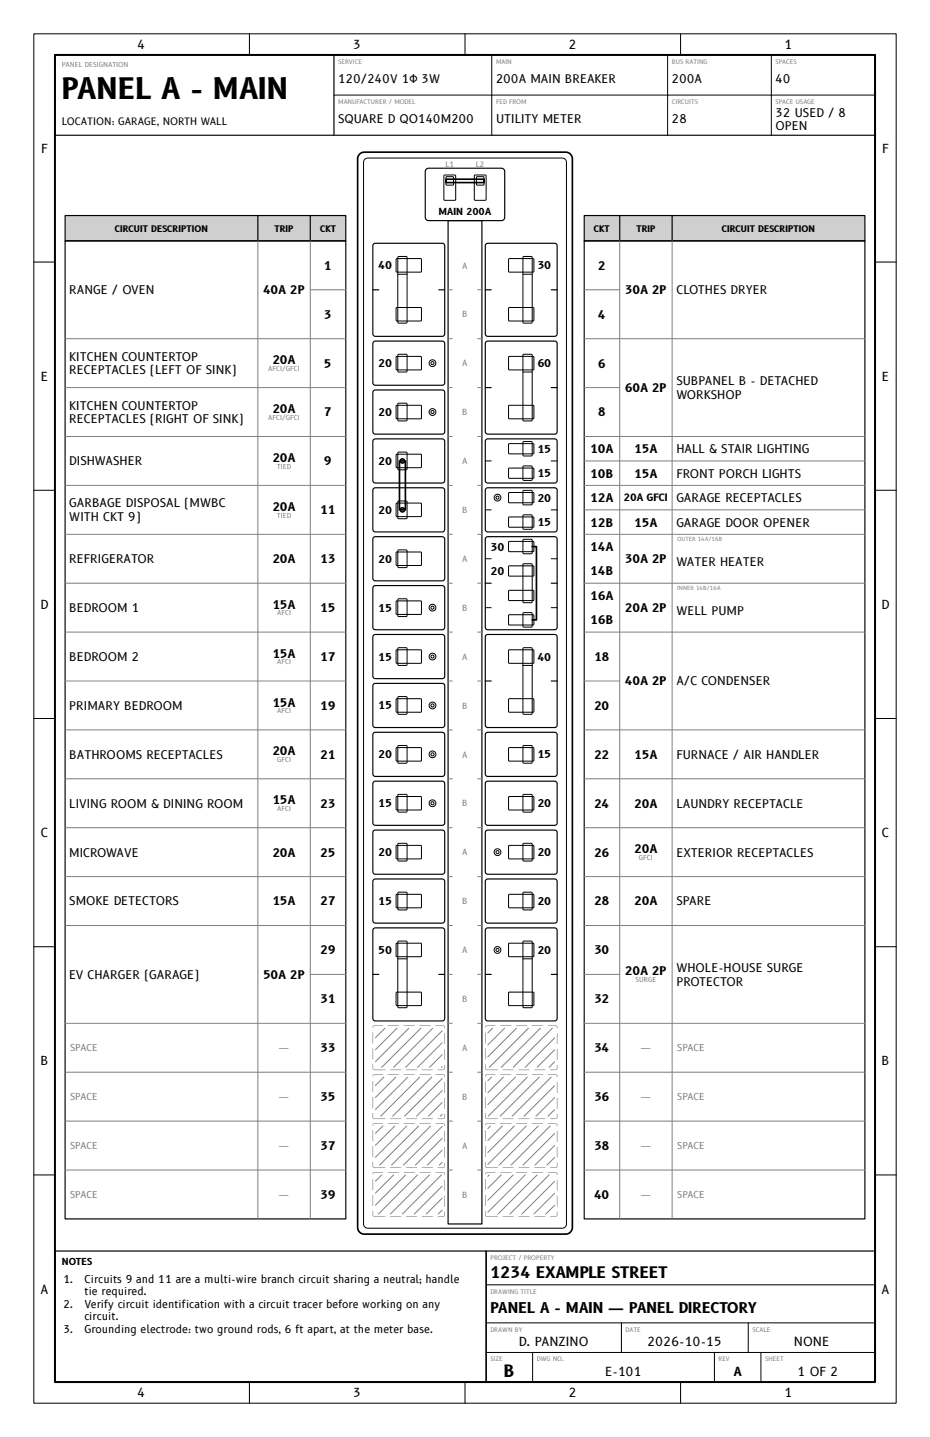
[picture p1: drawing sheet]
<svg xmlns="http://www.w3.org/2000/svg" width="279mm" height="432mm" viewBox="0 0 279 432" stroke-linecap="round" stroke-linejoin="round" font-family="sans-serif">
<g fill="none" stroke="#808080" stroke-width=".3">
<path d="M115.7 309l-2.9 2.8M119.2 309l-6.4 6.4M122.8 309l-10 10M126.4 309l-11.7 11.7M130 309l-11.7 11.7M132.8 309.7l-10.9 11M132.8 313.3l-7.3 7.4M132.8 316.9l-3.8 3.8M148 309l-1.4 1.4M151.6 309l-5 5M155.2 309l-8.6 8.6M158.8 309l-11.8 11.7"/>
<path d="M162.3 309l-11.7 11.7M165.9 309l-11.7 11.7M166.6 315.5l-5.2 5.2M166.6 319.1l-1.6 1.6M166.6 311.9l-8.8 8.8M115 338.4l-2.2 2.2M115.3 323.7l-2.5 2.5M118.6 338.4l-5.8 5.8M118.9 323.7l-6.1 6.1M122.2 338.4l-9.4 9.4M122.5 323.7l-9.7 9.7M125.8 338.4l-11.8 11.7"/>
<path d="M126.1 323.7l-11.7 11.7M129.4 338.4l-11.8 11.7M129.7 323.7l-11.8 11.7M132.8 320.5l-.2 .2M132.8 324.1l-11.3 11.3M132.8 327.7l-7.7 7.7M132.8 331.3l-4.1 4.1M132.8 334.9l-.5 .5M132.8 338.5l-11.6 11.6M147.3 338.4l-.7 .7M147.7 323.7l-1.1 1.1M150.9 338.4l-4.3 4.3"/>
<path d="M151.2 323.7l-4.6 4.6M154.5 338.4l-7.9 7.9M154.8 323.7l-8.2 8.2M158.1 338.4l-11.5 11.5M158.4 323.7l-11.7 11.7M161.7 338.4l-11.8 11.7M162 323.7l-11.7 11.7M165.3 338.4l-11.8 11.7M165.6 323.7l-11.7 11.7M166.6 326.2l-9.1 9.2M166.6 329.8l-5.5 5.6M166.6 333.4l-2 2"/>
<path d="M114.7 353l-1.9 1.9M118.3 353l-5.5 5.5M121.9 353l-9.1 9.1M125.5 353l-11.8 11.8M129 353l-11.7 11.8M132.6 353l-11.7 11.8M132.8 342.1l-8 8M132.8 345.7l-4.4 4.4M132.8 349.2l-.8 .9M132.8 356.4l-8.3 8.4M147 353l-.4 .5M150.6 353l-4 4.1"/>
<path d="M154.2 353l-7.6 7.7M157.8 353l-11.2 11.3M161.4 353l-11.8 11.8M165 353l-11.8 11.8M166.6 340.6l-9.5 9.5M166.6 344.2l-5.9 5.9M166.6 347.8l-2.3 2.3M166.6 355l-9.8 9.8M166.6 358.6l-6.2 6.2M132.8 360l-4.7 4.8M132.8 363.6l-1.1 1.2M166.6 362.2l-2.6 2.6"/>
</g>
<g fill="#cfcfcf">
<path d="M19.6 64.8h84.3v7.6h-84.3z"/>
<path d="M175.5 64.8h84.3v7.6h-84.3z"/>
</g>
<g fill="none" stroke="#000" stroke-width=".3">
<path d="M10.2 10.2h259v411.4h-259zM74.9 10.2v6.3M139.7 10.2v6.3M147.7 16.5v24.1M200.6 16.5v24.1M204.5 10.2v6.3M231.7 16.5v24.1M100.3 28.6h162.6M109.6 47.9l.9-.4h58.4l.8 .3 .5 .8v319.2l-.3 .8-.8 .5h-58.6l-.8-.3-.5-.8v-319.2zM133.4 52.7l3.2-.1 .3 .2v7.1l-.2 .3h-3l-.3-.2zM134.1 53.2h2.1v2.4h-2.1zM142.6 52.7l3.1-.1 .3 .2v7.1l-.1 .3h-3.1l-.3-.2z"/>
<path d="M143.2 53.2h2.1v2.4h-2.1zM10.2 78.7h6.3M119.1 77.8l7.4-.1 .1 3.9-.2 .2-7.2-.1-.2-.2zM119.6 77.2l2.4-.1 .3 .3v19.4l-.3 .3h-2.2l-.3-.3zM262.9 78.7h6.3M119.1 92.5l7.4-.1 .1 3.9-.2 .2-7.2-.1-.2-.2zM119.5 82.4h2.8M119.1 107.2l7.4-.1 .1 3.9-.2 .2-7.2-.1-.2-.2zM119.6 106.5h2.4l.3 .1v4.9l-.2 .3h-2.3l-.3-.2zM119.1 121.9l7.4-.1 .1 3.9-.2 .1h-7.2l-.2-.2zM119.1 136.6l7.4-.1 .1 3.9-.2 .1h-7.2l-.2-.2zM119.6 121.2h2.4l.3 .1v4.9l-.2 .3h-2.3l-.3-.2z"/>
<path d="M119.6 135.9l2.4-.1 .3 .2v4.9l-.2 .3h-2.3l-.3-.2zM10.2 147.3h6.3M119.1 151.2h7.4l.1 3.9-.2 .1h-7.2l-.2-.2zM119.6 150.6l2.4-.1 .3 .2v4.9l-.2 .2-2.3 .1-.3-.2zM262.9 147.3h6.3M119.1 165.9h7.4l.1 3.9-.2 .1h-7.2l-.2-.2zM119.6 165.3l2.4-.1 .3 .2v4.9l-.2 .2-2.3 .1-.3-.2zM119.1 180.6h7.4l.1 3.9-.2 .1h-7.2l-.2-.2zM119.1 195.3h7.4l.1 3.9-.2 .1h-7.2l-.2-.2zM119.6 194.7l2.4-.1 .3 .2v4.8l-.2 .3-2.3 .1-.3-.2zM119.6 180l2.4-.1 .3 .2v4.9l-.2 .2-2.3 .1-.3-.2zM10.2 215.9h6.3"/>
<path d="M119.1 210h7.4l.1 3.9-.2 .1h-7.2l-.2-.2zM119.6 209.4l2.4-.1 .3 .2v4.8l-.2 .3-2.3 .1-.3-.2zM262.9 215.9h6.3M119.1 224.7h7.4l.1 3.9-.2 .1h-7.2l-.2-.2zM119.1 239.4h7.4l.1 3.8-.2 .2h-7.2l-.2-.3zM119.6 224.1l2.4-.1 .3 .2v4.8l-.2 .3h-2.3l-.3-.1zM119.6 238.8l2.4-.1 .3 .2v4.8l-.2 .3h-2.3l-.3-.2zM119.1 254.1l7.4-.1 .1 3.9-.2 .2h-7.2l-.2-.3zM119.6 253.5l2.4-.1 .3 .2v4.8l-.2 .3h-2.3l-.3-.2zM119.1 268.8l7.4-.1 .1 3.9-.2 .2h-7.2l-.2-.3zM119.6 268.2l2.4-.1 .3 .2v4.8l-.2 .3h-2.3l-.3-.2zM10.2 284.5h6.3"/>
<path d="M119.1 283.5l7.4-.1 .1 3.9-.2 .2h-7.2l-.2-.3zM119.1 298.2l7.4-.1 .1 3.9-.2 .2h-7.2l-.2-.3zM119.5 288.1h2.8M119.6 282.9l2.4-.1 .3 .3v19.4l-.3 .3h-2.2l-.3-.3zM262.9 284.5h6.3M10.2 353.1h6.3M262.9 353.1h6.3M146 386.1h116.9M146 397.5h116.9M186.7 397.5v8.9M224.8 397.5v8.9M74.9 415.3v6.3"/>
<path d="M139.7 415.3v6.3M146 406.4h116.9M160 406.4v8.9M204.5 415.3v6.3M214.6 406.4v8.9M228.6 406.4v8.9"/>
<circle cx="129.9" cy="109.1" r="1.02"/>
<circle cx="129.9" cy="109.1" r=".46"/>
<circle cx="129.9" cy="123.8" r="1.02"/>
<circle cx="129.9" cy="123.8" r=".46"/>
<circle cx="129.9" cy="182.6" r="1.02"/>
<circle cx="129.9" cy="197.3" r="1.02"/>
<circle cx="129.9" cy="182.6" r=".46"/>
<circle cx="129.9" cy="197.3" r=".46"/>
<circle cx="129.9" cy="212" r="1.02"/>
<circle cx="129.9" cy="212" r=".46"/>
<circle cx="129.9" cy="226.7" r="1.02"/>
<circle cx="129.9" cy="226.7" r=".46"/>
<circle cx="129.9" cy="241.4" r="1.02"/>
<circle cx="129.9" cy="241.4" r=".46"/>
</g>
<path d="M16.5 16.5h246.4v398.8h-246.4z" fill="none" stroke="#000" stroke-width=".6"/>
<g fill="none" stroke="#000" stroke-width=".35">
<path d="M16.5 16.5h246.4v24.1h-246.4zM100.3 16.5v24.1M128.1 50.8l.7-.3h21.8a1.02 1.02 0 0 1 1 1.1v13.7a1.02 1.02 0 0 1-1 1h-21.8a1.02 1.02 0 0 1-1-1v-13.7zM112.2 73.3l.6-.2h20l.7 .3 .1 26.9-.3 .6-20.5 .2-.7-.4-.1-26.8zM134.6 66.3h10.2v301.5h-10.2zM112 87.1h1.8M131.8 87.1h1.8M112.2 102.7l.6-.2 20.5 .1 .3 .7-.1 12.1-.7 .4-20.4-.2-.4-.6v-11.7zM112.2 117.4l.6-.2 20.5 .1 .3 .6-.1 12.2-.7 .4-20.4-.2-.4-.6v-11.8zM112.2 132.1l.6-.2 20.5 .1 .3 .6-.1 12.2-.7 .3-20.4-.1-.4-.6v-11.8zM112.2 146.8l.6-.2 20.5 .1 .3 .6-.1 12.2-.7 .3-20.4-.1-.4-.6v-11.8zM112.2 161.5l.6-.2 20.5 .1 .3 .6-.1 12.2-.7 .3-20.4-.1-.4-.6v-11.8z"/>
<path d="M112.2 176.2l.6-.2 20.5 .1 .3 .6-.1 12.2-.7 .3-20.4-.1-.4-.6v-11.8zM112.2 190.9l.6-.2 20.5 .1 .3 .6-.1 12.2-.7 .3-20.4-.1-.4-.6v-11.8zM112.2 205.6l.6-.3 20.5 .2 .3 .6-.1 12.2-.7 .3-20.4-.1-.4-.6v-11.8zM112.2 220.3l.6-.3 20.5 .2 .3 .6-.1 12.2-.7 .3-20.4-.1-.4-.7v-11.7zM112.2 235l.6-.3 20.5 .2 .3 .6-.1 12.2-.7 .3-20.4-.1-.4-.7v-11.7zM112.2 249.7l.6-.3 20.5 .2 .3 .6-.1 12.2-.7 .3-20.4-.1-.4-.7v-11.7zM112.2 264.3l.6-.2 20.5 .2 .3 .6-.1 12.2-.7 .3-20.4-.1-.4-.7v-11.7zM112.2 279l.6-.2h20l.7 .4 .1 26.8-.3 .7-20.5 .1-.7-.4-.1-26.8zM112 292.8h1.8M131.8 292.8h1.8M16.5 375.9h129.5v39.4h-129.5zM146 375.9h116.9v39.4h-116.9z"/>
</g>
<g fill="none" stroke="#000" stroke-width=".5">
<path d="M108 46.3l.7-.4 .8-.2h60.4a2.03 2.03 0 0 1 2.1 2.1v321a2.03 2.03 0 0 1-2.1 2h-60.4a2.03 2.03 0 0 1-2.1-2v-321l.2-.8zM134 53.8h11.4v1.1h-11.4zM120 138.5h1.8v14.7h-1.8z"/>
<circle cx="120.9" cy="138.5" r=".62"/>
<circle cx="120.9" cy="153.2" r=".62"/>
</g>
<g fill="none" stroke="#808080" stroke-width=".3">
<path d="M134.6 87.1h1.3M143.5 87.1h1.3M134.6 101.8h1.3M134.6 116.5h1.3M143.5 101.8h1.3M143.5 116.5h1.3M134.6 131.2h1.3M143.5 131.2h1.3M134.6 145.9h1.3M143.5 145.9h1.3M134.6 160.6h1.3M134.6 175.2h1.3"/>
<path d="M143.5 160.6h1.3M143.5 175.2h1.3M134.6 189.9h1.3M143.5 189.9h1.3M134.6 204.6h1.3M134.6 219.3h1.3M143.5 204.6h1.3M143.5 219.3h1.3M134.6 234h1.3M143.5 234h1.3M134.6 248.7h1.3M143.5 248.7h1.3"/>
<path d="M134.6 263.4h1.3M134.6 278.1h1.3M143.5 263.4h1.3M143.5 278.1h1.3M134.6 292.8h1.3M143.5 292.8h1.3M134.6 307.5h1.3M143.5 307.5h1.3M134.6 322.2h1.3M134.6 336.9h1.3M143.5 322.2h1.3M143.5 336.9h1.3"/>
<path d="M134.6 351.6h1.3M143.5 351.6h1.3"/>
</g>
<g fill="#808080">
<path d="M117.2 321.4l3.3 .1-3.2 .1zM122 321.4l3.3 .1-3.3 .1zM126.7 321.4l3.4 .1-3.3 .1zM131.5 321.4l1.8-.1 .2-1.3h.2l-.2 1.4-1.9 .2zM133.5 315.2l.2 .1-.1 3.2zM133.5 310.4l.2 .1-.1 3.3zM130.8 308.1h2.3a.59 .59 0 0 1 .5 .9l-.3-.7zM126 308.1l3.4 .1-3.3 .1zM121.3 308.1l3.3 .1-3.3 .1zM116.5 308.1l3.3 .1-3.2 .1zM112.1 308.3l3-.1-2.6 .1-.5 .5zM112 310.2l.1 .1-.1 3.3zM112 315l.1 .1-.1 3.2zM112 319.8l.3 1.5 3.5 .2h-3.5l-.3-.3z"/>
<path d="M117.2 336.1l3.3 .1-3.2 .1zM122 336.1l3.3 .1-3.3 .1zM126.7 336.1l3.4 .1-3.3 .1zM131.5 336.1l1.8-.1 .2-1.3h.2l-.2 1.4-1.9 .2zM133.5 329.9l.2 .1-.1 3.2zM133.5 325.1l.2 .1-.1 3.3zM130.8 322.8h2.3a.59 .59 0 0 1 .5 .9l-.3-.7zM126 322.8l3.4 .1-3.3 .1zM121.3 322.8l3.3 .1-3.3 .1zM116.5 322.8l3.3 .1-3.2 .1zM112.1 323l3-.1-2.6 .1-.5 .5zM112 324.9l.1 .1-.1 3.3zM112 329.7l.1 .1-.1 3.2zM112 334.5l.3 1.5 3.5 .2h-3.5l-.3-.3z"/>
<path d="M117.2 350.8l3.3 .1-3.2 .1zM122 350.8l3.3 .1-3.3 .1zM126.7 350.8l3.4 .1-3.3 .1zM131.5 350.8l1.8-.1 .2-1.3h.2l-.2 1.4-1.9 .2zM133.5 344.6l.2 .1-.1 3.2zM133.5 339.8l.2 .1-.1 3.3zM130.8 337.5h2.3a.51 .51 0 0 1 .5 .3 .51 .51 0 0 1-.1 .6l-.2-.7zM126 337.5l3.4 .1-3.3 .1zM121.3 337.5l3.3 .1-3.3 .1zM116.5 337.5l3.3 .1-3.2 .1zM112.1 337.7l.4-.2 2.6 .1-2.7 .1-.4 .5zM112 339.6l.1 .1-.1 3.3zM112 344.4l.1 .1-.1 3.2zM112 349.2l.3 1.5 3.5 .2h-3.5l-.3-.3z"/>
<path d="M117.2 365.5l3.3 .1h-3.2zM122 365.5l3.3 .1h-3.3zM126.7 365.5l3.4 .1h-3.3zM131.5 365.5l1.8-.1 .2-.2v-1.1h.2v1.1l-.3 .4h-1.8zM133.5 359.3l.2 .1-.1 3.2zM133.5 354.5l.2 .1-.1 3.3zM130.8 352.2h2.3a.59 .59 0 0 1 .5 .9l-.3-.7zM126 352.2l3.4 .1-3.3 .1zM121.3 352.2l3.3 .1-3.3 .1zM116.5 352.2l3.3 .1-3.2 .1zM112.1 352.3h3l-2.6 .1-.5 .5zM112 354.3l.1 .1-.1 3.2zM112 359.1h.1l-.1 3.3zM112 363.8l.1 1.4 .3 .2 3.4 .2h-3.6l-.3-.4z"/>
</g>
<g fill="none" stroke="#000" stroke-width=".35">
<path d="M146 73.3l.6-.2h20l.7 .3 .1 26.9-.4 .6-20.4 .2-.7-.4-.1-26.8zM145.8 87.1h1.8M165.6 87.1h1.8M145.8 116.5h1.8M146 102.7l.6-.2h20l.7 .3 .1 26.9-.4 .6-20.4 .2-.7-.4-.1-26.8zM165.6 116.5h1.8M146 132.1l.6-.2 20.4 .1 .4 .6-.1 12.2-.7 .3-20.5-.1-.3-.6v-11.8zM146 146.8l.6-.2 20.4 .1 .4 .6-.1 12.2-.7 .3-20.5-.1-.3-.6v-11.8zM145.8 175.2h1.8M146 161.5l.6-.2h20l.7 .3 .1 26.9-.4 .6-20.4 .1-.7-.3-.1-26.9zM165.6 175.2h1.8M146 190.9l.6-.2h20l.7 .3 .1 26.9-.4 .6-20.4 .1-.7-.3-.1-26.9z"/>
<path d="M145.8 204.6h1.8M165.6 204.6h1.8M146 220.3l.6-.3 20.4 .2 .4 .6-.1 12.2-.7 .3-20.5-.1-.3-.7v-11.7zM146 235l.6-.3 20.4 .2 .4 .6-.1 12.2-.7 .3-20.5-.1-.3-.7v-11.7zM146 249.7l.6-.3 20.4 .2 .4 .6-.1 12.2-.7 .3-20.5-.1-.3-.7v-11.7zM146 264.3l.6-.2 20.4 .2 .4 .6-.1 12.2-.7 .3-20.5-.1-.3-.7v-11.7zM146 279l.6-.2h20l.7 .4 .1 26.8-.4 .7-20.4 .1-.7-.4-.1-26.8zM145.8 292.8h1.8M165.6 292.8h1.8"/>
</g>
<g fill="none" stroke="#000" stroke-width=".3">
<path d="M152.9 77.8l7.3-.1 .2 3.9-.3 .2-7.2-.1-.1-.2zM157.2 77.2l2.4-.1 .3 .3v19.4l-.3 .3h-2.2l-.3-.3zM152.9 92.5l7.3-.1 .2 3.9-.3 .2-7.2-.1-.1-.2zM157.1 82.4h2.8M152.9 107.2l7.3-.1 .2 3.9-.3 .2-7.2-.1-.1-.2zM157.1 111.8h2.8M157.2 106.5h2.4l.3 .3v19.4l-.3 .3h-2.2l-.3-.3zM145.8 138.5h1.8M152.9 121.9l7.3-.1 .2 3.9-.3 .1h-7.2l-.1-.2zM152.9 133.4l7.3-.1 .2 2.9-.3 .2h-7.2zM157.2 132.8l2.4-.1 .3 .1v3.9l-.2 .3h-2.3l-.3-.2zM165.6 138.5h1.8"/>
<path d="M145.8 153.2h1.8M152.9 140.7h7.3l.2 2.9-.3 .1h-7.2zM152.9 148.1l7.3-.1 .2 2.9-.3 .2h-7.2zM152.9 155.4h7.3l.2 2.9-.3 .1h-7.2zM157.2 140.1l2.4-.1 .3 .2v3.9l-.2 .2-2.3 .1-.3-.2zM157.2 147.4h2.4l.3 .1v3.9l-.2 .3h-2.3l-.3-.2zM157.2 154.8l2.4-.1 .3 .2v3.9l-.2 .2-2.3 .1-.3-.2zM165.6 153.2h1.8M145.8 167.9h1.8M152.9 170.1l7.3-.1 .2 3-.3 .1h-7.2zM152.9 162.8l7.3-.1 .2 2.9-.3 .2h-7.2zM152.9 177.5l7.3-.1 .2 2.9-.3 .2-7.2-.1z"/>
<path d="M157.2 162.1l2.4-.1 .3 .2v3.9l-.2 .3h-2.3l-.3-.2zM157.2 169.5l2.4-.1 .3 .2v11.2l-.2 .3h-2.3l-.3-.2zM165.6 167.9h1.8M145.8 182.6h1.8M152.9 184.8l7.3-.1 .2 3-.3 .1h-7.2zM152.9 195.3h7.3l.2 3.9-.3 .1h-7.2l-.1-.2zM157.1 200h2.8M157.2 194.7l2.4-.1 .3 .3v19.4l-.3 .3h-2.2l-.3-.3zM157.2 184.2l2.4-.1 .3 .2v3.8l-.2 .3h-2.3l-.3-.1zM165.6 182.6h1.8M152.9 210h7.3l.2 3.9-.3 .1h-7.2l-.1-.2zM152.9 224.7h7.3l.2 3.9-.3 .1h-7.2l-.1-.2z"/>
<path d="M152.9 239.4h7.3l.2 3.8-.3 .2h-7.2l-.1-.3zM157.2 224.1l2.4-.1 .3 .2v4.8l-.2 .3h-2.3l-.3-.1zM157.2 238.8l2.4-.1 .3 .2v4.8l-.2 .3h-2.3l-.3-.2zM152.9 254.1l7.3-.1 .2 3.9-.3 .2h-7.2l-.1-.3zM157.2 253.5l2.4-.1 .3 .2v4.8l-.2 .3h-2.3l-.3-.2zM152.9 268.8l7.3-.1 .2 3.9-.3 .2h-7.2l-.1-.3zM157.2 268.2l2.4-.1 .3 .2v4.8l-.2 .3h-2.3l-.3-.2zM152.9 283.5l7.3-.1 .2 3.9-.3 .2h-7.2l-.1-.3zM152.9 298.2l7.3-.1 .2 3.9-.3 .2h-7.2l-.1-.3zM157.1 288.1h2.8M157.2 282.9l2.4-.1 .3 .3v19.4l-.3 .3h-2.2l-.3-.3z"/>
<circle cx="149.5" cy="149.5" r="1.02"/>
<circle cx="149.5" cy="149.5" r=".46"/>
<circle cx="149.5" cy="256.1" r="1.02"/>
<circle cx="149.5" cy="256.1" r=".46"/>
<circle cx="149.5" cy="285.5" r="1.02"/>
<circle cx="149.5" cy="285.5" r=".46"/>
</g>
<path d="M159.9 164.2h1.3v22.1h-1.3" fill="none" stroke="#000" stroke-width=".5"/>
<g fill="#808080">
<path d="M151 321.4l3.3 .1-3.2 .1zM155.8 321.4l3.3 .1-3.3 .1zM160.5 321.4l3.4 .1-3.3 .1zM165.3 321.4l1.8-.1 .2-1.3h.2l-.2 1.4-1.9 .2zM167.3 315.2l.2 .1-.1 3.2zM167.3 310.4l.2 .1-.1 3.3zM164.6 308.1h2.3a.59 .59 0 0 1 .5 .9l-.3-.7zM159.8 308.1l3.3 .1-3.2 .1zM155 308.1l3.4 .1-3.3 .1zM150.3 308.1l3.3 .1-3.3 .1zM145.9 308.3l2.9-.1-2.5 .1-.5 .5zM145.7 310.2l.2 .1-.1 3.3zM145.7 315l.2 .1-.1 3.2zM145.7 319.8l.4 1.5 3.5 .2h-3.6l-.3-.3z"/>
<path d="M151 336.1l3.3 .1-3.2 .1zM155.8 336.1l3.3 .1-3.3 .1zM160.5 336.1l3.4 .1-3.3 .1zM165.3 336.1l1.8-.1 .2-1.3h.2l-.2 1.4-1.9 .2zM167.3 329.9l.2 .1-.1 3.2zM167.3 325.1l.2 .1-.1 3.3zM164.6 322.8h2.3a.59 .59 0 0 1 .5 .9l-.3-.7zM159.8 322.8l3.3 .1-3.2 .1zM155 322.8l3.4 .1-3.3 .1zM150.3 322.8l3.3 .1-3.3 .1zM145.9 323l2.9-.1-2.5 .1-.5 .5zM145.7 324.9l.2 .1-.1 3.3zM145.7 329.7l.2 .1-.1 3.2zM145.7 334.5l.4 1.5 3.5 .2h-3.6l-.3-.3z"/>
<path d="M151 350.8l3.3 .1-3.2 .1zM155.8 350.8l3.3 .1-3.3 .1zM160.5 350.8l3.4 .1-3.3 .1zM165.3 350.8l1.8-.1 .2-1.3h.2l-.2 1.4-1.9 .2zM167.3 344.6l.2 .1-.1 3.2zM167.3 339.8l.2 .1-.1 3.3zM164.6 337.5h2.3a.51 .51 0 0 1 .5 .3 .51 .51 0 0 1-.1 .6l-.3-.7zM159.8 337.5l3.3 .1-3.2 .1zM155 337.5l3.4 .1-3.3 .1zM150.3 337.5l3.3 .1-3.3 .1zM145.9 337.7l.4-.2 2.5 .1-2.7 .1-.3 .5zM145.7 339.6l.2 .1-.1 3.3zM145.7 344.4l.2 .1-.1 3.2zM145.7 349.2l.4 1.5 3.5 .2h-3.6l-.3-.3z"/>
<path d="M151 365.5l3.3 .1h-3.2zM155.8 365.5l3.3 .1h-3.3zM160.5 365.5l3.4 .1h-3.3zM165.3 365.5l1.7-.1 .3-.2v-1.1h.2v1.1l-.3 .4h-1.8zM167.3 359.3l.2 .1-.1 3.2zM167.3 354.5l.2 .1-.1 3.3zM164.6 352.2h2.3a.59 .59 0 0 1 .5 .9l-.3-.7zM159.8 352.2l3.3 .1-3.2 .1zM155 352.2l3.4 .1-3.3 .1zM150.3 352.2l3.3 .1-3.3 .1zM145.9 352.3h2.9l-2.5 .1-.5 .5zM145.7 354.3l.2 .1-.1 3.2zM145.7 359.1h.2l-.1 3.3zM145.7 363.8l.2 1.4 .2 .2 3.5 .2h-3.6l-.3-.4z"/>
</g>
<path d="M19.6 64.8h84.3v7.6h-84.3zM19.6 72.4h84.3v293.9h-84.3zM77.5 64.8v7.6M93.2 64.8v7.6M175.5 64.8h84.3v7.6h-84.3zM175.5 72.4h84.3v293.9h-84.3zM186.2 64.8v7.6M201.9 64.8v7.6" fill="none" stroke="#000" stroke-width=".35"/>
<g fill="none" stroke="#808080" stroke-width=".3">
<path d="M77.5 72.4v293.9M93.2 72.4v293.9M186.2 72.4v293.9M201.9 72.4v293.9M93.2 87.1h10.7M175.5 87.1h10.7M19.6 101.8h84.3M19.6 116.5h84.3M175.5 101.8h84.3M175.5 116.5h10.7M19.6 131.2h84.3M175.5 131.2h84.3"/>
<path d="M175.5 138.5h84.3M19.6 145.9h84.3M175.5 145.9h84.3M175.5 153.2h84.3M19.6 160.6h84.3M19.6 175.2h84.3M175.5 160.6h84.3M175.5 175.2h84.3M19.6 189.9h84.3M175.5 189.9h84.3M19.6 204.6h84.3M19.6 219.3h84.3"/>
<path d="M175.5 204.6h10.7M175.5 219.3h84.3M19.6 234h84.3M175.5 234h84.3M19.6 248.7h84.3M175.5 248.7h84.3M19.6 263.4h84.3M19.6 278.1h84.3M175.5 263.4h84.3M175.5 278.1h84.3M93.2 292.8h10.7M175.5 292.8h10.7"/>
<path d="M19.6 307.5h84.3M175.5 307.5h84.3M19.6 322.2h84.3M19.6 336.9h84.3M175.5 322.2h84.3M175.5 336.9h84.3M19.6 351.6h84.3M175.5 351.6h84.3"/>
</g>
<text font-size="8.7" x="18.5" y="29.8">PANEL A - MAIN</text>
<text font-size="5" x="151.4" y="413.9">B</text>
<text font-size="4.7" x="147.3" y="383.9">1234 EXAMPLE STREET</text>
<text font-size="4.3" x="147.3" y="394.6">PANEL A - MAIN — PANEL DIRECTORY</text>
<g font-size="3.7">
<text x="41.3" y="14.7">4</text>
<text x="106.1" y="14.7">3</text>
<text x="170.9" y="14.7">2</text>
<text x="235.7" y="14.7">1</text>
<text x="12.3" y="45.8">F</text>
<text x="265.1" y="45.8">F</text>
<text x="12.2" y="114.4">E</text>
<text x="265" y="114.4">E</text>
<text x="12.1" y="183">D</text>
<text x="264.9" y="183">D</text>
<text x="12.2" y="251.6">C</text>
<text x="265" y="251.6">C</text>
<text x="12.1" y="320.2">B</text>
<text x="264.9" y="320.2">B</text>
<text x="12.1" y="388.7">A</text>
<text x="264.9" y="388.7">A</text>
<text x="155.9" y="404.5">D. PANZINO</text>
<text x="194.5" y="404.5">2026-10-15</text>
<text x="238.5" y="404.5">NONE</text>
<text x="181.8" y="413.4">E-101</text>
<text x="220.4" y="413.4">A</text>
<text x="239.6" y="413.4">1 OF 2</text>
<text x="41.3" y="419.9">4</text>
<text x="106.1" y="419.9">3</text>
<text x="170.9" y="419.9">2</text>
<text x="235.7" y="419.9">1</text>
</g>
<g font-size="3.5">
<text x="101.6" y="25">120/240V 1Φ 3W</text>
<text x="149" y="25">200A MAIN BREAKER</text>
<text x="201.8" y="25">200A</text>
<text x="233" y="25">40</text>
<text x="233" y="35">32 USED / 8</text>
<text x="101.6" y="37.1">SQUARE D QO140M200</text>
<text x="149" y="37.1">UTILITY METER</text>
<text x="201.8" y="37.1">28</text>
<text x="233" y="39.2">OPEN</text>
<text x="97.4" y="81.1">1</text>
<text x="179.7" y="81.1">2</text>
<text x="20.8" y="88.4">RANGE / OVEN</text>
<text x="79.1" y="88.4">40A 2P</text>
<text x="187.8" y="88.4">30A 2P</text>
<text x="203.2" y="88.4">CLOTHES DRYER</text>
<text x="97.4" y="95.8">3</text>
<text x="179.7" y="95.8">4</text>
<text x="20.8" y="108.4">KITCHEN COUNTERTOP</text>
<text x="20.8" y="112.5">RECEPTACLES (LEFT OF SINK)</text>
<text x="81.9" y="109.4">20A</text>
<text x="97.4" y="110.5">5</text>
<text x="179.7" y="110.5">6</text>
<text x="187.8" y="117.8">60A 2P</text>
<text x="203.2" y="115.7">SUBPANEL B - DETACHED</text>
<text x="203.2" y="119.9">WORKSHOP</text>
<text x="20.8" y="123.1">KITCHEN COUNTERTOP</text>
<text x="81.9" y="124.1">20A</text>
<text x="97.4" y="125.1">7</text>
<text x="179.7" y="125.1">8</text>
<text x="20.8" y="127.2">RECEPTACLES (RIGHT OF SINK)</text>
<text x="177.4" y="136.2">10A</text>
<text x="190.6" y="136.2">15A</text>
<text x="203.2" y="136.2">HALL &amp; STAIR LIGHTING</text>
<text x="20.8" y="139.8">DISHWASHER</text>
<text x="81.9" y="138.8">20A</text>
<text x="97.4" y="139.8">9</text>
<text x="177.4" y="143.5">10B</text>
<text x="190.6" y="143.5">15A</text>
<text x="203.2" y="143.5">FRONT PORCH LIGHTS</text>
<text x="20.8" y="152.5">GARBAGE DISPOSAL (MWBC</text>
<text x="81.9" y="153.5">20A</text>
<text x="96.3" y="154.5">11</text>
<text x="177.4" y="150.9">12A</text>
<text x="203.2" y="150.9">GARAGE RECEPTACLES</text>
<text x="20.8" y="156.6">WITH CKT 9)</text>
<text x="177.4" y="158.2">12B</text>
<text x="190.6" y="158.2">15A</text>
<text x="203.2" y="158.2">GARAGE DOOR OPENER</text>
<text x="177.4" y="165.6">14A</text>
<text x="20.8" y="169.2">REFRIGERATOR</text>
<text x="81.9" y="169.2">20A</text>
<text x="96.3" y="169.2">13</text>
<text x="177.4" y="172.9">14B</text>
<text x="187.8" y="169.2">30A 2P</text>
<text x="203.2" y="170">WATER HEATER</text>
<text x="20.8" y="183.9">BEDROOM 1</text>
<text x="81.9" y="182.9">15A</text>
<text x="96.3" y="183.9">15</text>
<text x="177.4" y="180.3">16A</text>
<text x="187.8" y="183.9">20A 2P</text>
<text x="203.2" y="184.7">WELL PUMP</text>
<text x="177.4" y="187.6">16B</text>
<text x="81.9" y="197.6">15A</text>
<text x="20.8" y="198.6">BEDROOM 2</text>
<text x="96.3" y="198.6">17</text>
<text x="178.6" y="198.6">18</text>
<text x="187.8" y="206">40A 2P</text>
<text x="203.2" y="206">A/C CONDENSER</text>
<text x="20.8" y="213.3">PRIMARY BEDROOM</text>
<text x="81.9" y="212.3">15A</text>
<text x="96.3" y="213.3">19</text>
<text x="178.6" y="213.3">20</text>
<text x="81.9" y="227">20A</text>
<text x="20.8" y="228">BATHROOMS RECEPTACLES</text>
<text x="96.3" y="228">21</text>
<text x="178.6" y="228">22</text>
<text x="190.6" y="228">15A</text>
<text x="203.2" y="228">FURNACE / AIR HANDLER</text>
<text x="20.8" y="242.7">LIVING ROOM &amp; DINING ROOM</text>
<text x="81.9" y="241.7">15A</text>
<text x="96.3" y="242.7">23</text>
<text x="178.6" y="242.7">24</text>
<text x="190.6" y="242.7">20A</text>
<text x="203.2" y="242.7">LAUNDRY RECEPTACLE</text>
<text x="20.8" y="257.4">MICROWAVE</text>
<text x="81.9" y="257.4">20A</text>
<text x="96.3" y="257.4">25</text>
<text x="178.6" y="257.4">26</text>
<text x="190.6" y="256.4">20A</text>
<text x="203.2" y="257.4">EXTERIOR RECEPTACLES</text>
<text x="20.8" y="272.1">SMOKE DETECTORS</text>
<text x="81.9" y="272.1">15A</text>
<text x="96.3" y="272.1">27</text>
<text x="178.6" y="272.1">28</text>
<text x="190.6" y="272.1">20A</text>
<text x="203.2" y="272.1">SPARE</text>
<text x="96.3" y="286.8">29</text>
<text x="178.6" y="286.8">30</text>
<text x="187.8" y="293.1">20A 2P</text>
<text x="203.2" y="292.1">WHOLE-HOUSE SURGE</text>
<text x="20.8" y="294.1">EV CHARGER (GARAGE)</text>
<text x="79.1" y="294.1">50A 2P</text>
<text x="203.2" y="296.2">PROTECTOR</text>
<text x="96.3" y="301.5">31</text>
<text x="178.6" y="301.5">32</text>
<text x="96.3" y="316.2">33</text>
<text x="178.6" y="316.2">34</text>
<text x="96.3" y="330.9">35</text>
<text x="178.6" y="330.9">36</text>
<text x="96.3" y="345.6">37</text>
<text x="178.6" y="345.6">38</text>
<text x="96.3" y="360.3">39</text>
<text x="178.6" y="360.3">40</text>
</g>
<g font-size="3.2">
<text x="113.7" y="80.9">40</text>
<text x="161.5" y="80.9">30</text>
<text x="113.7" y="110.3">20</text>
<text x="161.5" y="110.3">60</text>
<text x="113.7" y="125">20</text>
<text x="161.5" y="136">15</text>
<text x="113.7" y="139.7">20</text>
<text x="161.5" y="143.4">15</text>
<text x="113.7" y="154.4">20</text>
<text x="161.5" y="150.7">20</text>
<text x="161.5" y="158.1">15</text>
<text x="147.5" y="165.4">30</text>
<text x="113.7" y="169.1">20</text>
<text x="147.5" y="172.8">20</text>
<text x="113.7" y="183.8">15</text>
<text x="113.7" y="198.5">15</text>
<text x="161.5" y="198.5">40</text>
<text x="113.7" y="213.2">15</text>
<text x="113.7" y="227.9">20</text>
<text x="161.5" y="227.9">15</text>
<text x="113.7" y="242.6">15</text>
<text x="161.5" y="242.6">20</text>
<text x="113.7" y="257.3">20</text>
<text x="161.5" y="257.3">20</text>
<text x="113.7" y="272">15</text>
<text x="161.5" y="272">20</text>
<text x="113.7" y="286.7">50</text>
<text x="161.5" y="286.7">20</text>
<text x="19" y="385.4">1.</text>
<text x="25.4" y="385.4">Circuits 9 and 11 are a multi-wire branch circuit sharing a neutral; handle</text>
<text x="25.4" y="389.2">tie required.</text>
<text x="19" y="392.9">2.</text>
<text x="25.4" y="392.9">Verify circuit identification with a circuit tracer before working on any</text>
<text x="19" y="400.4">3.</text>
<text x="25.4" y="396.7">circuit.</text>
<text x="25.4" y="400.4">Grounding electrode: two ground rods, 6 ft apart, at the meter base.</text>
</g>
<g font-size="3">
<text x="18.5" y="37.5">LOCATION: GARAGE, NORTH WALL</text>
<text x="187.4" y="150.7">20A GFCI</text>
</g>
<g font-size="2.8">
<text x="131.8" y="64.6">MAIN 200A</text>
<text x="18.5" y="380.1">NOTES</text>
</g>
<g font-size="2.8" fill="#808080">
<text x="21.1" y="315.9">SPACE</text>
<text x="83.9" y="315.9">—</text>
<text x="192.6" y="315.9">—</text>
<text x="203.5" y="315.9">SPACE</text>
<text x="21.1" y="330.6">SPACE</text>
<text x="83.9" y="330.6">—</text>
<text x="192.6" y="330.6">—</text>
<text x="203.5" y="330.6">SPACE</text>
<text x="21.1" y="345.3">SPACE</text>
<text x="83.9" y="345.3">—</text>
<text x="192.6" y="345.3">—</text>
<text x="203.5" y="345.3">SPACE</text>
<text x="21.1" y="360">SPACE</text>
<text x="83.9" y="360">—</text>
<text x="192.6" y="360">—</text>
<text x="203.5" y="360">SPACE</text>
</g>
<g font-size="2.7">
<text x="34.5" y="69.6">CIRCUIT DESCRIPTION</text>
<text x="82.5" y="69.6">TRIP</text>
<text x="96.1" y="69.6">CKT</text>
<text x="178.4" y="69.6">CKT</text>
<text x="191.2" y="69.6">TRIP</text>
<text x="216.9" y="69.6">CIRCUIT DESCRIPTION</text>
</g>
<g font-size="2.5" fill="#808080">
<text x="138.9" y="80.7">A</text>
<text x="138.9" y="95.4">B</text>
<text x="138.9" y="110.1">A</text>
<text x="138.9" y="124.8">B</text>
<text x="138.9" y="139.5">A</text>
<text x="138.9" y="154.2">B</text>
<text x="138.9" y="168.8">A</text>
<text x="138.9" y="183.5">B</text>
<text x="138.9" y="198.2">A</text>
<text x="138.9" y="212.9">B</text>
<text x="138.9" y="227.6">A</text>
<text x="138.9" y="242.3">B</text>
<text x="138.9" y="257">A</text>
<text x="138.9" y="271.7">B</text>
<text x="138.9" y="286.4">A</text>
<text x="138.9" y="301.1">B</text>
<text x="138.9" y="315.8">A</text>
<text x="138.9" y="330.5">B</text>
<text x="138.9" y="345.2">A</text>
<text x="138.9" y="359.9">B</text>
</g>
<g font-size="2.2" fill="#808080">
<text x="133.8" y="50">L1</text>
<text x="143" y="50">L2</text>
</g>
<g font-size="2" fill="#808080">
<text x="18.5" y="20.1">PANEL DESIGNATION</text>
<text x="80.6" y="111.5">AFCI/GFCI</text>
<text x="80.6" y="126.2">AFCI/GFCI</text>
<text x="83.2" y="140.9">TIED</text>
<text x="83.2" y="155.6">TIED</text>
<text x="83.2" y="184.9">AFCI</text>
<text x="83.2" y="199.6">AFCI</text>
<text x="83.2" y="214.3">AFCI</text>
<text x="83.2" y="229">GFCI</text>
<text x="83.2" y="243.7">AFCI</text>
<text x="192" y="258.4">GFCI</text>
<text x="190.9" y="295.1">SURGE</text>
</g>
<g font-size="1.8" fill="#808080">
<text x="101.6" y="19.2">SERVICE</text>
<text x="149" y="19.2">MAIN</text>
<text x="201.8" y="19.2">BUS RATING</text>
<text x="233" y="19.2">SPACES</text>
<text x="101.6" y="31.2">MANUFACTURER / MODEL</text>
<text x="149" y="31.2">FED FROM</text>
<text x="201.8" y="31.2">CIRCUITS</text>
<text x="233" y="31.2">SPACE USAGE</text>
<text x="147.3" y="378.6">PROJECT / PROPERTY</text>
<text x="147.3" y="388.7">DRAWING TITLE</text>
<text x="147.3" y="400.2">DRAWN BY</text>
<text x="188" y="400.2">DATE</text>
<text x="226.1" y="400.2">SCALE</text>
<text x="147.3" y="409.1">SIZE</text>
<text x="161.3" y="409.1">DWG NO.</text>
<text x="215.9" y="409.1">REV</text>
<text x="229.9" y="409.1">SHEET</text>
</g>
<g font-size="1.7" fill="#808080">
<text x="203.5" y="162.7">OUTER 14A/16B</text>
<text x="203.5" y="177.4">INNER 14B/16A</text>
</g>
</svg>
